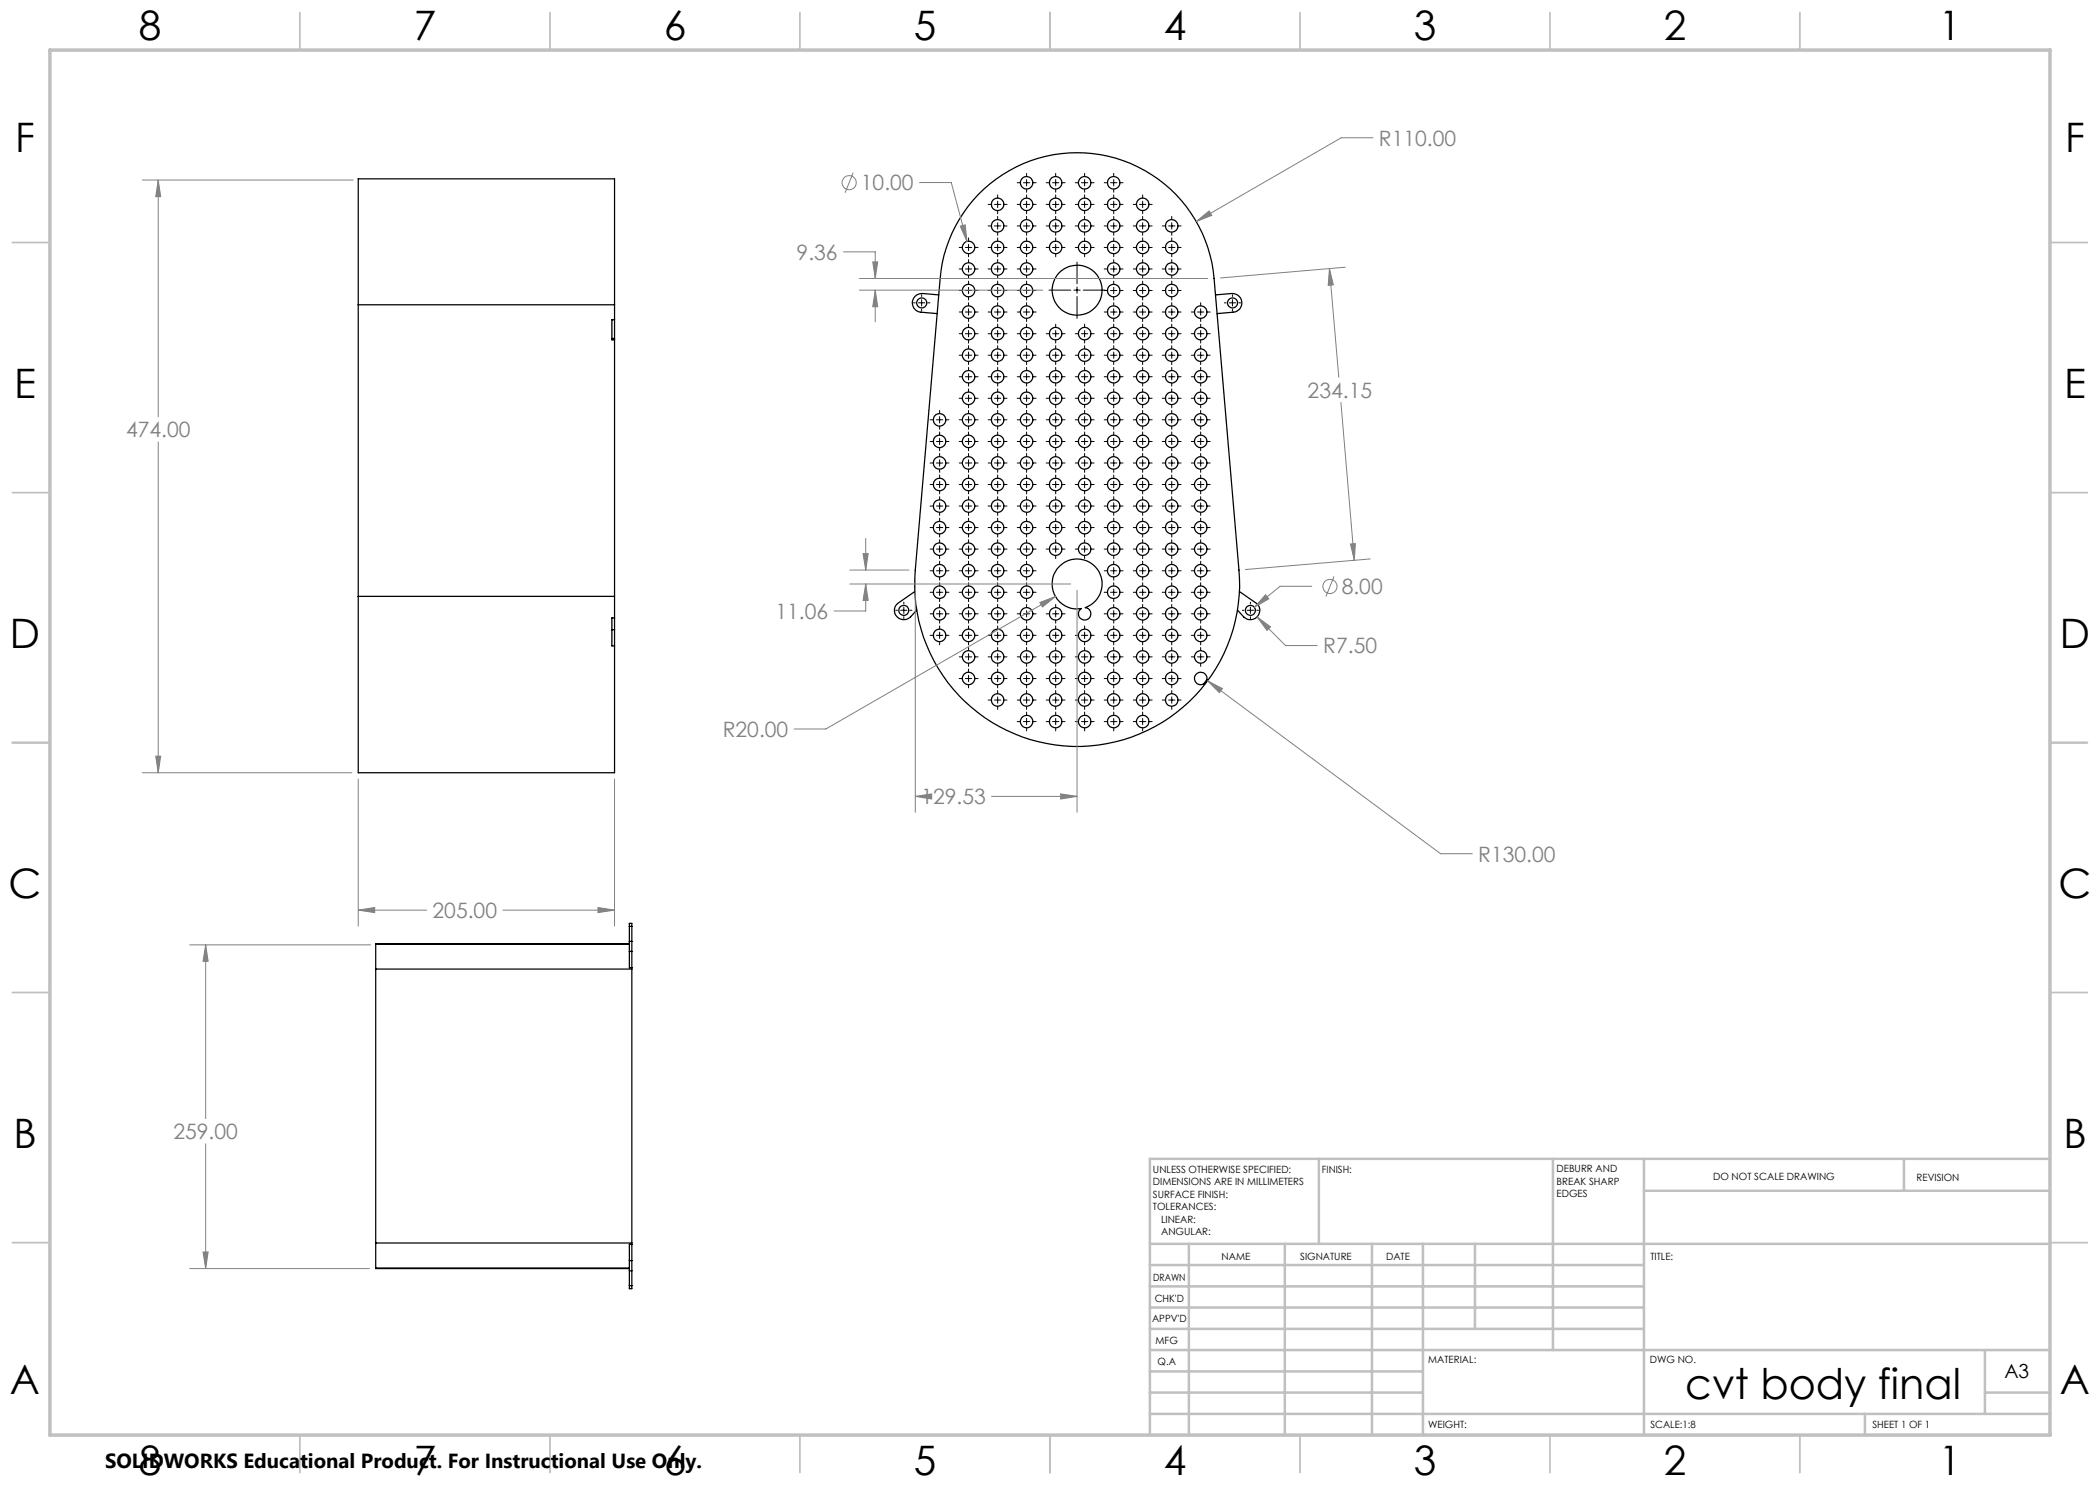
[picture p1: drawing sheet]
<svg xmlns="http://www.w3.org/2000/svg" width="420mm" height="297mm" viewBox="0 0 420 297" stroke-linecap="round" stroke-linejoin="round" font-family="sans-serif">
<g fill="none" stroke="#000" stroke-width=".25">
<path d="M195.7 38.9a27.5 27.5 0 0 1 29-6.8 27.5 27.5 0 0 1 18.1 23.6l5 58.3a32.5 32.5 0 0 1-32.4 35.3 32.5 32.5 0 0 1-32.3-35.3l4.9-58.3a27.5 27.5 0 0 1 7.7-16.8zM187.7 59l-3.2-.3a1.88 1.88 0 0 0-2 1.7 1.88 1.88 0 0 0 1.7 2l3.2 .3M243.1 59l3.2-.3a1.88 1.88 0 0 1 2.1 1.7 1.88 1.88 0 0 1-1.7 2l-3.3 .3M71.6 61v-25.2h51.3v25.2M71.6 61h51.3M71.6 61v58.3M122.4 67.7v.3h.5M122.4 67.7h.5M122.9 64h-.5v3.7M122.9 64v3.7M122.9 61v3M122.9 67.7v51.6"/>
<path d="M71.6 119.3v35.2h51.3v-25.3M71.6 119.3h51.3M122.9 119.3v4.3M183 118.3l-3.5 2.4a1.87 1.87 0 0 0-.1 2.7 1.87 1.87 0 0 0 2.7 0l1.2-1.4M211.9 113.2a5 5 0 0 1 7.8 1 5 5 0 0 1-2.6 7.3 1.25 1.25 0 0 1 .9 1.8 1.25 1.25 0 0 1-1.9 .4 1.25 1.25 0 0 1 .2-2 5 5 0 0 1-5.3-2.6 5 5 0 0 1 .9-5.9zM247.9 118.3l3.5 2.4a1.87 1.87 0 0 1 0 2.7 1.87 1.87 0 0 1-2.7 0l-1.2-1.4M122.4 125.9v3.3h.5M122.4 125.9h.5M122.9 125.9v3.3M122.9 123.6h-.5v2.3M122.9 123.6v2.3M239.4 134.7a1.24 1.24 0 0 1 2 1 1.24 1.24 0 0 1-2 1 1.26 1.26 0 0 1 0-2z"/>
<path d="M75.1 193.8v54.8M75.1 193.8h51.3M75.1 188.8v5M75.1 188.8h50.8M125.9 188.3v2M125.9 188.7h-50.8v.1M125.9 185.3v-.6h.5v.6M125.9 188.3h.5M125.9 190.3v3.2h.5M125.9 190.3h.5M125.9 185.3v3M125.9 185.3h.5"/>
<path d="M126.4 193.8v54.8M126.4 188.3v2M126.4 185.3v3M126.4 190.3v3.5M75.1 248.6v5.1h50.8M75.1 248.6h51.3M75.1 253.6h50.8M125.9 252.1v2.1M125.9 257.1v.6h.5v-.6M125.9 254.2h.5M125.9 252.1h.5M125.9 254.2v2.9"/>
<path d="M125.9 257.1h.5M126.4 252.1v2.1M126.4 248.6v3.5M126.4 254.2v2.9M126.4 248.9h-.5v3.2"/>
<circle cx="205.3" cy="36.6" r="1.26"/>
<circle cx="211.1" cy="36.6" r="1.26"/>
<circle cx="216.9" cy="36.6" r="1.26"/>
<circle cx="222.7" cy="36.6" r="1.26"/>
<circle cx="193.7" cy="58.1" r="1.26"/>
<circle cx="193.7" cy="53.8" r="1.25"/>
<circle cx="193.7" cy="49.5" r="1.25"/>
<circle cx="199.5" cy="58.1" r="1.26"/>
<circle cx="199.5" cy="53.8" r="1.25"/>
<circle cx="199.5" cy="49.5" r="1.25"/>
<circle cx="199.5" cy="40.9" r="1.25"/>
<circle cx="199.5" cy="45.2" r="1.25"/>
<circle cx="205.3" cy="58.1" r="1.26"/>
<circle cx="205.3" cy="53.8" r="1.25"/>
<circle cx="205.3" cy="49.5" r="1.25"/>
<circle cx="205.3" cy="45.2" r="1.25"/>
<circle cx="205.3" cy="40.9" r="1.25"/>
<circle cx="211.1" cy="49.5" r="1.25"/>
<circle cx="211.1" cy="40.9" r="1.25"/>
<circle cx="211.1" cy="45.2" r="1.25"/>
<circle cx="215.4" cy="58.1" r="5"/>
<circle cx="216.9" cy="45.2" r="1.25"/>
<circle cx="216.9" cy="49.5" r="1.25"/>
<circle cx="216.9" cy="40.9" r="1.25"/>
<circle cx="222.7" cy="58.1" r="1.26"/>
<circle cx="222.7" cy="53.8" r="1.25"/>
<circle cx="222.7" cy="40.9" r="1.25"/>
<circle cx="222.7" cy="49.5" r="1.25"/>
<circle cx="222.7" cy="45.2" r="1.25"/>
<circle cx="228.5" cy="58.1" r="1.26"/>
<circle cx="228.5" cy="53.8" r="1.25"/>
<circle cx="228.5" cy="45.2" r="1.25"/>
<circle cx="228.5" cy="49.5" r="1.25"/>
<circle cx="228.5" cy="40.9" r="1.25"/>
<circle cx="234.3" cy="58.1" r="1.26"/>
<circle cx="234.3" cy="53.8" r="1.25"/>
<circle cx="234.3" cy="49.5" r="1.25"/>
<circle cx="234.3" cy="45.2" r="1.25"/>
<circle cx="184.3" cy="60.6" r="1"/>
<circle cx="193.7" cy="62.4" r="1.26"/>
<circle cx="193.7" cy="79.7" r="1.26"/>
<circle cx="193.7" cy="71" r="1.25"/>
<circle cx="193.7" cy="75.3" r="1.25"/>
<circle cx="193.7" cy="66.7" r="1.25"/>
<circle cx="199.5" cy="62.4" r="1.26"/>
<circle cx="199.5" cy="79.7" r="1.26"/>
<circle cx="199.5" cy="71" r="1.25"/>
<circle cx="199.5" cy="75.3" r="1.25"/>
<circle cx="199.5" cy="66.7" r="1.25"/>
<circle cx="205.3" cy="62.4" r="1.26"/>
<circle cx="205.3" cy="79.7" r="1.26"/>
<circle cx="205.3" cy="75.3" r="1.25"/>
<circle cx="205.3" cy="71" r="1.25"/>
<circle cx="205.3" cy="66.7" r="1.25"/>
<circle cx="211.1" cy="79.7" r="1.26"/>
<circle cx="211.1" cy="75.3" r="1.25"/>
<circle cx="211.1" cy="71" r="1.25"/>
<circle cx="211.1" cy="66.7" r="1.25"/>
<circle cx="216.9" cy="79.7" r="1.26"/>
<circle cx="216.9" cy="75.3" r="1.25"/>
<circle cx="216.9" cy="71" r="1.25"/>
<circle cx="216.9" cy="66.7" r="1.25"/>
<circle cx="222.7" cy="62.4" r="1.26"/>
<circle cx="222.7" cy="79.7" r="1.26"/>
<circle cx="222.7" cy="71" r="1.25"/>
<circle cx="222.7" cy="75.3" r="1.25"/>
<circle cx="222.7" cy="66.7" r="1.25"/>
<circle cx="228.5" cy="62.4" r="1.26"/>
<circle cx="228.5" cy="79.7" r="1.26"/>
<circle cx="228.5" cy="71" r="1.25"/>
<circle cx="228.5" cy="75.3" r="1.25"/>
<circle cx="228.5" cy="66.7" r="1.25"/>
<circle cx="234.3" cy="62.4" r="1.26"/>
<circle cx="234.3" cy="79.7" r="1.26"/>
<circle cx="234.3" cy="75.3" r="1.25"/>
<circle cx="234.3" cy="71" r="1.25"/>
<circle cx="234.3" cy="66.7" r="1.25"/>
<circle cx="240.1" cy="62.4" r="1.26"/>
<circle cx="240.1" cy="79.7" r="1.26"/>
<circle cx="240.2" cy="75.3" r="1.25"/>
<circle cx="240.2" cy="71" r="1.25"/>
<circle cx="240.2" cy="66.7" r="1.25"/>
<circle cx="246.5" cy="60.6" r="1"/>
<circle cx="187.9" cy="84" r="1.26"/>
<circle cx="187.9" cy="92.6" r="1.25"/>
<circle cx="187.9" cy="88.3" r="1.25"/>
<circle cx="187.9" cy="96.9" r="1.25"/>
<circle cx="193.7" cy="84" r="1.26"/>
<circle cx="193.7" cy="92.6" r="1.25"/>
<circle cx="193.7" cy="88.3" r="1.25"/>
<circle cx="193.7" cy="96.9" r="1.25"/>
<circle cx="199.5" cy="84" r="1.26"/>
<circle cx="199.5" cy="92.6" r="1.25"/>
<circle cx="199.5" cy="88.3" r="1.25"/>
<circle cx="199.5" cy="96.9" r="1.25"/>
<circle cx="205.3" cy="84" r="1.26"/>
<circle cx="205.3" cy="92.6" r="1.25"/>
<circle cx="205.3" cy="88.3" r="1.25"/>
<circle cx="205.3" cy="96.9" r="1.25"/>
<circle cx="211.1" cy="84" r="1.26"/>
<circle cx="211.1" cy="92.6" r="1.25"/>
<circle cx="211.1" cy="88.3" r="1.25"/>
<circle cx="211.1" cy="96.9" r="1.25"/>
<circle cx="216.9" cy="84" r="1.26"/>
<circle cx="216.9" cy="92.6" r="1.25"/>
<circle cx="216.9" cy="88.3" r="1.25"/>
<circle cx="216.9" cy="96.9" r="1.25"/>
<circle cx="222.7" cy="84" r="1.26"/>
<circle cx="222.7" cy="92.6" r="1.25"/>
<circle cx="222.7" cy="88.3" r="1.25"/>
<circle cx="222.7" cy="96.9" r="1.25"/>
<circle cx="228.5" cy="84" r="1.26"/>
<circle cx="228.5" cy="92.6" r="1.25"/>
<circle cx="228.5" cy="88.3" r="1.25"/>
<circle cx="228.5" cy="96.9" r="1.25"/>
<circle cx="234.3" cy="84" r="1.26"/>
<circle cx="234.3" cy="92.6" r="1.25"/>
<circle cx="234.3" cy="88.3" r="1.25"/>
<circle cx="234.3" cy="96.9" r="1.25"/>
<circle cx="240.1" cy="84" r="1.26"/>
<circle cx="240.2" cy="92.6" r="1.25"/>
<circle cx="240.2" cy="88.3" r="1.25"/>
<circle cx="240.2" cy="96.9" r="1.25"/>
<circle cx="187.9" cy="105.5" r="1.26"/>
<circle cx="187.9" cy="109.8" r="1.26"/>
<circle cx="187.9" cy="118.4" r="1.25"/>
<circle cx="187.9" cy="114.1" r="1.25"/>
<circle cx="187.9" cy="101.2" r="1.25"/>
<circle cx="193.7" cy="109.8" r="1.26"/>
<circle cx="193.7" cy="105.5" r="1.26"/>
<circle cx="193.7" cy="118.5" r="1.25"/>
<circle cx="193.7" cy="101.2" r="1.25"/>
<circle cx="193.7" cy="114.2" r="1.25"/>
<circle cx="199.5" cy="105.5" r="1.26"/>
<circle cx="199.5" cy="109.8" r="1.26"/>
<circle cx="199.5" cy="118.4" r="1.25"/>
<circle cx="199.5" cy="101.2" r="1.25"/>
<circle cx="199.5" cy="114.1" r="1.25"/>
<circle cx="205.3" cy="105.5" r="1.26"/>
<circle cx="205.3" cy="109.8" r="1.26"/>
<circle cx="205.3" cy="118.5" r="1.25"/>
<circle cx="205.3" cy="114.2" r="1.25"/>
<circle cx="205.3" cy="101.2" r="1.25"/>
<circle cx="211.1" cy="105.5" r="1.26"/>
<circle cx="211.1" cy="109.8" r="1.26"/>
<circle cx="211.1" cy="101.2" r="1.25"/>
<circle cx="216.9" cy="109.8" r="1.26"/>
<circle cx="216.9" cy="105.5" r="1.26"/>
<circle cx="216.9" cy="101.2" r="1.25"/>
<circle cx="222.7" cy="105.5" r="1.26"/>
<circle cx="222.7" cy="109.8" r="1.26"/>
<circle cx="222.7" cy="118.4" r="1.25"/>
<circle cx="222.7" cy="114.1" r="1.25"/>
<circle cx="222.7" cy="101.2" r="1.25"/>
<circle cx="228.5" cy="105.5" r="1.26"/>
<circle cx="228.5" cy="109.8" r="1.26"/>
<circle cx="228.5" cy="118.5" r="1.25"/>
<circle cx="228.5" cy="114.2" r="1.25"/>
<circle cx="228.5" cy="101.2" r="1.25"/>
<circle cx="234.3" cy="109.8" r="1.26"/>
<circle cx="234.3" cy="105.5" r="1.26"/>
<circle cx="234.3" cy="118.4" r="1.25"/>
<circle cx="234.3" cy="114.1" r="1.25"/>
<circle cx="234.3" cy="101.2" r="1.25"/>
<circle cx="240.1" cy="105.5" r="1.26"/>
<circle cx="240.1" cy="109.8" r="1.26"/>
<circle cx="240.2" cy="118.5" r="1.25"/>
<circle cx="240.2" cy="114.2" r="1.25"/>
<circle cx="240.2" cy="101.2" r="1.25"/>
<circle cx="180.8" cy="122.1" r=".99"/>
<circle cx="187.9" cy="127.1" r="1.26"/>
<circle cx="187.9" cy="122.8" r="1.25"/>
<circle cx="193.7" cy="127.1" r="1.26"/>
<circle cx="193.7" cy="131.4" r="1.26"/>
<circle cx="193.7" cy="135.7" r="1.25"/>
<circle cx="193.7" cy="122.8" r="1.25"/>
<circle cx="199.5" cy="127.1" r="1.26"/>
<circle cx="199.5" cy="131.4" r="1.26"/>
<circle cx="199.5" cy="135.7" r="1.25"/>
<circle cx="199.5" cy="122.8" r="1.25"/>
<circle cx="205.3" cy="127.1" r="1.26"/>
<circle cx="205.3" cy="131.4" r="1.26"/>
<circle cx="205.3" cy="135.7" r="1.25"/>
<circle cx="205.3" cy="122.8" r="1.25"/>
<circle cx="211.1" cy="127.1" r="1.26"/>
<circle cx="211.1" cy="131.4" r="1.26"/>
<circle cx="211.1" cy="135.7" r="1.25"/>
<circle cx="211.1" cy="122.8" r="1.25"/>
<circle cx="216.9" cy="127.1" r="1.26"/>
<circle cx="216.9" cy="131.4" r="1.26"/>
<circle cx="216.9" cy="135.7" r="1.25"/>
<circle cx="222.7" cy="127.1" r="1.26"/>
<circle cx="222.7" cy="131.4" r="1.26"/>
<circle cx="222.7" cy="135.7" r="1.25"/>
<circle cx="222.7" cy="122.8" r="1.25"/>
<circle cx="228.5" cy="127.1" r="1.26"/>
<circle cx="228.5" cy="131.4" r="1.26"/>
<circle cx="228.5" cy="135.7" r="1.25"/>
<circle cx="228.5" cy="122.8" r="1.25"/>
<circle cx="234.3" cy="127.1" r="1.26"/>
<circle cx="234.3" cy="131.4" r="1.26"/>
<circle cx="234.3" cy="135.7" r="1.25"/>
<circle cx="234.3" cy="122.8" r="1.25"/>
<circle cx="240.1" cy="127.1" r="1.26"/>
<circle cx="240.1" cy="131.4" r="1.26"/>
<circle cx="240.2" cy="122.8" r="1.25"/>
<circle cx="250.1" cy="122.1" r=".99"/>
<circle cx="199.5" cy="140" r="1.25"/>
<circle cx="205.3" cy="144.3" r="1.25"/>
<circle cx="205.3" cy="140" r="1.25"/>
<circle cx="211.1" cy="144.3" r="1.25"/>
<circle cx="211.1" cy="140" r="1.25"/>
<circle cx="216.9" cy="144.3" r="1.25"/>
<circle cx="216.9" cy="140" r="1.25"/>
<circle cx="222.7" cy="144.3" r="1.25"/>
<circle cx="222.7" cy="140" r="1.25"/>
<circle cx="228.5" cy="144.3" r="1.25"/>
<circle cx="228.5" cy="140" r="1.25"/>
<circle cx="234.3" cy="140" r="1.25"/>
</g>
<g fill="none" stroke="#808080" stroke-width=".2">
<path d="M28.5 36h42.1M31.6 36l.5 3.3h-.9zM31.6 36v47.4M170.6 34.5l-1.6 4.1M183.9 36.5h6.4l3.1 11.8M274.6 27.5h-6.3l-29 16.8M168.7 50.4h6.3v5.3M171.9 58h36.6M171.9 55.7h69.6M174.6 52.4h.9l-.5 3.3zM175 58l.5 3.3h-.9zM175 58v6.4"/>
<path d="M192.1 45.2l.9-.2 .4 3.3zM239.3 44.3l2.5-2.1 .6 .9zM265.9 53.7l.8 3.3-1.1 .1zM265.9 53.7l1.9 21.8M269.1 53.4l-25 2.2M31.6 88.4v66.1M268.2 80.5l2.7 31.5M170 114h11.8M170 116.8h44.1M172.6 110.7h1l-.5 3.3zM173.1 116.8l.5 3.3h-1zM173.1 116.8v5.4h-6.3"/>
<path d="M173.1 107.7v6.3M183.1 115.3v47.2M211.1 119.3l-45.9 26.5h-6.4M215.4 118.1v44.4M253.1 119l.7 .8-2.9 1.7zM262.4 117.3h-6.4l-5.1 4.2M266.8 115.3l-1.6 4M270.1 108.8l1-.1-.2 3.3zM274 111.8l-24.9 2.1M208 120.5l3.1-1.2-2.6 2.1zM241.5 136.2l3 1.5-.6 .8zM241.5 136.2l46.6 34.5h6.4"/>
<path d="M251.4 123.4l2.7 2-.7 .7zM251.4 123.4l5.7 5.7h6.4M28.5 154.5h41.9M31.2 151.2h.9l-.5 3.3zM71.6 155.8v29.4M122.9 155.8v29.4M183.1 159.3l3.2-.5v1zM183.1 159.3h.1M198.3 159.3h17.1M212.1 158.8l3.3 .5-3.3 .5zM38 189h36.1M41.1 189l.5 3.3h-1z"/>
<path d="M41.1 189v34.7M71.6 182l3.3-.5v1zM71.6 182h13.7M100.6 182h22.3M119.6 181.5l3.3 .5-3.3 .5zM41.1 228.8v24.9M38 253.7h35.9M40.6 250.4h1l-.5 3.3z"/>
<circle cx="169.8" cy="36.5" r="1.42"/>
<circle cx="266" cy="117.3" r="1.42"/>
</g>
<g fill="none" stroke="#000" stroke-width=".2">
<path d="M199.5 39v.6M203.4 36.5h.6M204.7 36.5h1.3M205.3 34.7v.6M205.3 35.9v1.3M205.3 37.8v.6M205.3 39v.6M206.6 36.5h.6M209.2 36.5h.7M210.5 36.5h1.3M211.1 34.7v.6M211.1 35.9v1.3"/>
<path d="M211.1 37.8v.6M211.1 39v.6M212.4 36.5h.6M215.1 36.5h.6M216.3 36.5h1.3M216.9 34.7v.6M216.9 35.9v1.3M216.9 37.8v.6M216.9 39v.6M218.2 36.5h.6M220.8 36.5h.7M222.1 36.5h1.3"/>
<path d="M222.7 34.7v.6M222.7 35.9v1.3M222.7 37.8v.6M222.7 39v.6M224 36.5h.6M228.5 39v.6M184.3 58.9v.4M184.3 59.9v1.3M191.8 58.1h.6M191.8 53.8h.6M191.8 49.5h.6M193.1 58.1h1.2"/>
<path d="M193.1 53.8h1.2M193.1 49.5h1.2M193.7 47.6v.6M193.7 48.9v1.2M193.7 50.8v.6M193.7 51.9v.6M193.7 53.2v1.2M193.7 55.1v.6M193.7 56.2v.6M193.7 57.5v1.2M193.7 59.4v.6M195 58.1h.6"/>
<path d="M195 53.8h.6M195 49.5h.6M197.6 58.1h.7M197.6 53.8h.7M197.6 40.9h.7M197.6 49.5h.7M197.6 45.2h.7M198.9 58.1h1.3M198.9 53.8h1.3M198.9 40.9h1.3M198.9 49.5h1.3M198.9 45.2h1.3"/>
<path d="M199.5 40.2v1.3M199.5 42.2v.6M199.5 43.3v.6M199.5 44.6v1.2M199.5 46.5v.6M199.5 47.6v.6M199.5 48.9v1.2M199.5 50.8v.6M199.5 51.9v.6M199.5 53.2v1.2M199.5 55.1v.6M199.5 56.2v.6"/>
<path d="M199.5 57.5v1.2M199.5 59.4v.6M200.8 58.1h.6M200.8 53.8h.6M200.8 40.9h.6M200.8 49.5h.6M200.8 45.2h.6M203.4 58.1h.6M203.4 53.8h.6M203.4 40.9h.6M203.4 49.5h.6M203.4 45.2h.6"/>
<path d="M204.7 58.1h1.3M204.7 53.8h1.3M204.7 40.9h1.3M204.7 49.5h1.3M204.7 45.2h1.3M205.3 40.2v1.3M205.3 42.2v.6M205.3 43.3v.6M205.3 44.6v1.2M205.3 46.5v.6M205.3 47.6v.6M205.3 48.9v1.2"/>
<path d="M205.3 50.8v.6M205.3 51.9v.6M205.3 53.2v1.2M205.3 55.1v.6M205.3 56.2v.6M205.3 57.5v1.2M205.3 59.4v.6M206.6 58.1h.6M206.6 53.8h.6M206.6 40.9h.6M206.6 49.5h.6M206.6 45.2h.6"/>
<path d="M209.2 40.9h.7M209.2 49.5h.7M209.2 45.2h.7M209.8 58h4.3M210.5 40.9h1.3M210.5 49.5h1.3M210.5 45.2h1.3M211.1 40.2v1.3M211.1 42.2v.6M211.1 43.3v.6M211.1 44.6v1.2M211.1 46.5v.6"/>
<path d="M211.1 47.6v.6M211.1 48.9v1.2M211.1 50.8v.6M212.4 40.9h.6M212.4 49.5h.6M212.4 45.2h.6M214.8 58h1.2M215.1 40.9h.6M215.1 49.5h.6M215.1 45.2h.6M215.4 52.4v4.4M215.4 57.4v1.3"/>
<path d="M215.4 59.3v4.4M216.3 40.9h1.3M216.3 49.5h1.3M216.3 45.2h1.3M216.7 58h4.4M216.9 40.2v1.3M216.9 42.2v.6M216.9 43.3v.6M216.9 44.6v1.2M216.9 46.5v.6M216.9 47.6v.6M216.9 48.9v1.2"/>
<path d="M216.9 50.8v.6M218.2 40.9h.6M218.2 49.5h.6M218.2 45.2h.6M220.8 58.1h.7M220.8 53.8h.7M220.8 40.9h.7M220.8 49.5h.7M220.8 45.2h.7M222.1 58.1h1.3M222.1 53.8h1.3M222.1 40.9h1.3"/>
<path d="M222.1 49.5h1.3M222.1 45.2h1.3M222.7 40.2v1.3M222.7 42.2v.6M222.7 43.3v.6M222.7 44.6v1.2M222.7 46.5v.6M222.7 47.6v.6M222.7 48.9v1.2M222.7 50.8v.6M222.7 51.9v.6M222.7 53.2v1.2"/>
<path d="M222.7 55.1v.6M222.7 56.2v.6M222.7 57.5v1.2M222.7 59.4v.6M224 58.1h.6M224 53.8h.6M224 40.9h.6M224 49.5h.6M224 45.2h.6M226.7 58.1h.6M226.7 53.8h.6M226.7 40.9h.6"/>
<path d="M226.7 49.5h.6M226.7 45.2h.6M227.9 58.1h1.3M227.9 53.8h1.3M227.9 40.9h1.3M227.9 49.5h1.3M227.9 45.2h1.3M228.5 40.2v1.3M228.5 42.2v.6M228.5 43.3v.6M228.5 44.6v1.2M228.5 46.5v.6"/>
<path d="M228.5 47.6v.6M228.5 48.9v1.2M228.5 50.8v.6M228.5 51.9v.6M228.5 53.2v1.2M228.5 55.1v.6M228.5 56.2v.6M228.5 57.5v1.2M228.5 59.4v.6M229.8 58.1h.6M229.8 53.8h.6M229.8 40.9h.6"/>
<path d="M229.8 49.5h.6M229.8 45.2h.6M232.4 58.1h.7M232.4 53.8h.7M232.4 49.5h.7M232.4 45.2h.7M233.7 58.1h1.3M233.7 53.8h1.3M233.7 49.5h1.3M233.7 45.2h1.3M234.4 43.3v.6M234.4 44.6v1.2"/>
<path d="M234.4 46.5v.6M234.4 47.6v.6M234.4 48.9v1.2M234.4 50.8v.6M234.4 51.9v.6M234.4 53.2v1.2M234.4 55.1v.6M234.4 56.2v.6M234.4 57.5v1.2M234.4 59.4v.6M235.6 58.1h.6M235.6 53.8h.6"/>
<path d="M235.6 49.5h.6M235.6 45.2h.6M246.5 58.9v.4M246.5 59.9v1.3M182.7 60.6h.4M183.7 60.6h1.3M184.3 61.8v.4M185.6 60.6h.4M191.8 79.7h.6M191.8 75.3h.6M191.8 71h.6M191.8 62.4h.6"/>
<path d="M191.8 66.7h.6M193.1 79.7h1.2M193.1 75.3h1.2M193.1 71h1.2M193.1 62.4h1.2M193.1 66.7h1.2M193.7 60.5v.6M193.7 61.8v1.2M193.7 63.7v.6M193.7 64.8v.7M193.7 66.1v1.3M193.7 68v.6"/>
<path d="M193.7 69.1v.7M193.7 70.4v1.3M193.7 72.3v.6M193.7 73.5v.6M193.7 74.7v1.3M193.7 76.6v.6M193.7 77.8v.6M193.7 79v1.3M195 79.7h.6M195 75.3h.6M195 71h.6M195 62.4h.6"/>
<path d="M195 66.7h.6M197.6 79.7h.7M197.6 75.3h.7M197.6 71h.7M197.6 62.4h.7M197.6 66.7h.7M198.9 79.7h1.3M198.9 75.3h1.3M198.9 71h1.3M198.9 62.4h1.3M198.9 66.7h1.3M199.5 60.5v.6"/>
<path d="M199.5 61.8v1.2M199.5 63.7v.6M199.5 64.8v.7M199.5 66.1v1.3M199.5 68v.6M199.5 69.1v.7M199.5 70.4v1.3M199.5 72.3v.6M199.5 73.5v.6M199.5 74.7v1.3M199.5 76.6v.6M199.5 77.8v.6"/>
<path d="M199.5 79v1.3M200.8 79.7h.6M200.8 75.3h.6M200.8 71h.6M200.8 62.4h.6M200.8 66.7h.6M203.4 79.7h.6M203.4 75.3h.6M203.4 71h.6M203.4 62.4h.6M203.4 66.7h.6M204.7 79.7h1.3"/>
<path d="M204.7 75.3h1.3M204.7 71h1.3M204.7 62.4h1.3M204.7 66.7h1.3M205.3 60.5v.6M205.3 61.8v1.2M205.3 63.7v.6M205.3 64.8v.7M205.3 66.1v1.3M205.3 68v.6M205.3 69.1v.7M205.3 70.4v1.3"/>
<path d="M205.3 72.3v.6M205.3 73.5v.6M205.3 74.7v1.3M205.3 76.6v.6M205.3 77.8v.6M205.3 79v1.3M206.6 79.7h.6M206.6 75.3h.6M206.6 71h.6M206.6 62.4h.6M206.6 66.7h.6M209.2 79.7h.7"/>
<path d="M209.2 75.3h.7M209.2 71h.7M209.2 66.7h.7M210.5 79.7h1.3M210.5 75.3h1.3M210.5 71h1.3M210.5 66.7h1.3M211.1 64.8v.7M211.1 66.1v1.3M211.1 68v.6M211.1 69.1v.7M211.1 70.4v1.3"/>
<path d="M211.1 72.3v.6M211.1 73.5v.6M211.1 74.7v1.3M211.1 76.6v.6M211.1 77.8v.6M211.1 79v1.3M212.4 79.7h.6M212.4 75.3h.6M212.4 71h.6M212.4 66.7h.6M215.1 79.7h.6M215.1 75.3h.6"/>
<path d="M215.1 71h.6M215.1 66.7h.6M216.3 79.7h1.3M216.3 75.3h1.3M216.3 71h1.3M216.3 66.7h1.3M216.9 64.8v.7M216.9 66.1v1.3M216.9 68v.6M216.9 69.1v.7M216.9 70.4v1.3M216.9 72.3v.6"/>
<path d="M216.9 73.5v.6M216.9 74.7v1.3M216.9 76.6v.6M216.9 77.8v.6M216.9 79v1.3M218.2 79.7h.6M218.2 75.3h.6M218.2 71h.6M218.2 66.7h.6M220.8 79.7h.7M220.8 75.3h.7M220.8 71h.7"/>
<path d="M220.8 62.4h.7M220.8 66.7h.7M222.1 79.7h1.3M222.1 75.3h1.3M222.1 71h1.3M222.1 62.4h1.3M222.1 66.7h1.3M222.7 60.5v.6M222.7 61.8v1.2M222.7 63.7v.6M222.7 64.8v.7M222.7 66.1v1.3"/>
<path d="M222.7 68v.6M222.7 69.1v.7M222.7 70.4v1.3M222.7 72.3v.6M222.7 73.5v.6M222.7 74.7v1.3M222.7 76.6v.6M222.7 77.8v.6M222.7 79v1.3M224 79.7h.6M224 75.3h.6M224 71h.6"/>
<path d="M224 62.4h.6M224 66.7h.6M226.7 79.7h.6M226.7 75.3h.6M226.7 71h.6M226.7 62.4h.6M226.7 66.7h.6M227.9 79.7h1.3M227.9 75.3h1.3M227.9 71h1.3M227.9 62.4h1.3M227.9 66.7h1.3"/>
<path d="M228.5 60.5v.6M228.5 61.8v1.2M228.5 63.7v.6M228.5 64.8v.7M228.5 66.1v1.3M228.5 68v.6M228.5 69.1v.7M228.5 70.4v1.3M228.5 72.3v.6M228.5 73.5v.6M228.5 74.7v1.3M228.5 76.6v.6"/>
<path d="M228.5 77.8v.6M228.5 79v1.3M229.8 79.7h.6M229.8 75.3h.6M229.8 71h.6M229.8 62.4h.6M229.8 66.7h.6M232.4 79.7h.7M232.4 75.3h.7M232.4 71h.7M232.4 62.4h.7M232.4 66.7h.7"/>
<path d="M233.7 79.7h1.3M233.7 75.3h1.3M233.7 71h1.3M233.7 62.4h1.3M233.7 66.7h1.3M234.4 60.5v.6M234.4 61.8v1.2M234.4 63.7v.6M234.4 64.8v.7M234.4 66.1v1.3M234.4 68v.6M234.4 69.1v.7"/>
<path d="M234.4 70.4v1.3M234.4 72.3v.6M234.4 73.5v.6M234.4 74.7v1.3M234.4 76.6v.6M234.4 77.8v.6M234.4 79v1.3M235.6 79.7h.6M235.6 75.3h.6M235.6 71h.6M235.6 62.4h.6M235.6 66.7h.6"/>
<path d="M238.3 79.7h.6M238.3 75.3h.6M238.3 71h.6M238.3 62.4h.6M238.3 66.7h.6M239.5 79.7h1.3M239.5 75.3h1.3M239.5 71h1.3M239.5 62.4h1.3M239.5 66.7h1.3M240.1 60.5v.6M240.1 61.8v1.2"/>
<path d="M240.1 63.7v.6M240.1 64.8v.7M240.1 66.1v1.3M240.1 68v.6M240.1 69.1v.7M240.1 70.4v1.3M240.1 72.3v.6M240.1 73.5v.6M240.1 74.7v1.3M240.1 76.6v.6M240.1 77.8v.6M240.1 79v1.3"/>
<path d="M241.4 79.7h.6M241.4 75.3h.6M241.4 71h.6M241.4 62.4h.6M241.4 66.7h.6M244.9 60.6h.3M245.9 60.6h1.2M246.5 61.8v.4M247.8 60.6h.3M186 84h.7M186 96.9h.7M186 92.6h.7"/>
<path d="M186 88.3h.7M187.3 84h1.3M187.3 96.9h1.3M187.3 92.6h1.3M187.3 88.3h1.3M187.9 82.1v.6M187.9 83.3v1.3M187.9 85.2v.7M187.9 86.4v.6M187.9 87.7v1.2M187.9 89.6v.6M187.9 90.7v.6"/>
<path d="M187.9 92v1.2M187.9 93.9v.6M187.9 95v.6M187.9 96.3v1.2M187.9 98.2v.6M187.9 99.3v.6M189.2 84h.6M189.2 96.9h.6M189.2 92.6h.6M189.2 88.3h.6M191.8 84h.6M191.8 96.9h.6"/>
<path d="M191.8 92.6h.6M191.8 88.3h.6M193.1 84h1.2M193.1 96.9h1.2M193.1 92.6h1.2M193.1 88.3h1.2M193.7 80.9v.7M193.7 82.1v.6M193.7 83.3v1.3M193.7 85.2v.7M193.7 86.4v.6M193.7 87.7v1.2"/>
<path d="M193.7 89.6v.6M193.7 90.7v.6M193.7 92v1.2M193.7 93.9v.6M193.7 95v.6M193.7 96.3v1.2M193.7 98.2v.6M193.7 99.3v.6M195 84h.6M195 96.9h.6M195 92.6h.6M195 88.3h.6"/>
<path d="M197.6 84h.7M197.6 96.9h.7M197.6 92.6h.7M197.6 88.3h.7M198.9 84h1.3M198.9 96.9h1.3M198.9 92.6h1.3M198.9 88.3h1.3M199.5 80.9v.7M199.5 82.1v.6M199.5 83.3v1.3M199.5 85.2v.7"/>
<path d="M199.5 86.4v.6M199.5 87.7v1.2M199.5 89.6v.6M199.5 90.7v.6M199.5 92v1.2M199.5 93.9v.6M199.5 95v.6M199.5 96.3v1.2M199.5 98.2v.6M199.5 99.3v.6M200.8 84h.6M200.8 96.9h.6"/>
<path d="M200.8 92.6h.6M200.8 88.3h.6M203.4 84h.6M203.4 96.9h.6M203.4 92.6h.6M203.4 88.3h.6M204.7 84h1.3M204.7 96.9h1.3M204.7 92.6h1.3M204.7 88.3h1.3M205.3 80.9v.7M205.3 82.1v.6"/>
<path d="M205.3 83.3v1.3M205.3 85.2v.7M205.3 86.4v.6M205.3 87.7v1.2M205.3 89.6v.6M205.3 90.7v.6M205.3 92v1.2M205.3 93.9v.6M205.3 95v.6M205.3 96.3v1.2M205.3 98.2v.6M205.3 99.3v.6"/>
<path d="M206.6 84h.6M206.6 96.9h.6M206.6 92.6h.6M206.6 88.3h.6M209.2 84h.7M209.2 96.9h.7M209.2 92.6h.7M209.2 88.3h.7M210.5 84h1.3M210.5 96.9h1.3M210.5 92.6h1.3M210.5 88.3h1.3"/>
<path d="M211.1 80.9v.7M211.1 82.1v.6M211.1 83.3v1.3M211.1 85.2v.7M211.1 86.4v.6M211.1 87.7v1.2M211.1 89.6v.6M211.1 90.7v.6M211.1 92v1.2M211.1 93.9v.6M211.1 95v.6M211.1 96.3v1.2"/>
<path d="M211.1 98.2v.6M211.1 99.3v.6M212.4 84h.6M212.4 96.9h.6M212.4 92.6h.6M212.4 88.3h.6M215.1 84h.6M215.1 96.9h.6M215.1 92.6h.6M215.1 88.3h.6M216.3 84h1.3M216.3 96.9h1.3"/>
<path d="M216.3 92.6h1.3M216.3 88.3h1.3M216.9 80.9v.7M216.9 82.1v.6M216.9 83.3v1.3M216.9 85.2v.7M216.9 86.4v.6M216.9 87.7v1.2M216.9 89.6v.6M216.9 90.7v.6M216.9 92v1.2M216.9 93.9v.6"/>
<path d="M216.9 95v.6M216.9 96.3v1.2M216.9 98.2v.6M216.9 99.3v.6M218.2 84h.6M218.2 96.9h.6M218.2 92.6h.6M218.2 88.3h.6M220.8 84h.7M220.8 96.9h.7M220.8 92.6h.7M220.8 88.3h.7"/>
<path d="M222.1 84h1.3M222.1 96.9h1.3M222.1 92.6h1.3M222.1 88.3h1.3M222.7 80.9v.7M222.7 82.1v.6M222.7 83.3v1.3M222.7 85.2v.7M222.7 86.4v.6M222.7 87.7v1.2M222.7 89.6v.6M222.7 90.7v.6"/>
<path d="M222.7 92v1.2M222.7 93.9v.6M222.7 95v.6M222.7 96.3v1.2M222.7 98.2v.6M222.7 99.3v.6M224 84h.6M224 96.9h.6M224 92.6h.6M224 88.3h.6M226.7 84h.6M226.7 96.9h.6"/>
<path d="M226.7 92.6h.6M226.7 88.3h.6M227.9 84h1.3M227.9 96.9h1.3M227.9 92.6h1.3M227.9 88.3h1.3M228.5 80.9v.7M228.5 82.1v.6M228.5 83.3v1.3M228.5 85.2v.7M228.5 86.4v.6M228.5 87.7v1.2"/>
<path d="M228.5 89.6v.6M228.5 90.7v.6M228.5 92v1.2M228.5 93.9v.6M228.5 95v.6M228.5 96.3v1.2M228.5 98.2v.6M228.5 99.3v.6M229.8 84h.6M229.8 96.9h.6M229.8 92.6h.6M229.8 88.3h.6"/>
<path d="M232.4 84h.7M232.4 96.9h.7M232.4 92.6h.7M232.4 88.3h.7M233.7 84h1.3M233.7 96.9h1.3M233.7 92.6h1.3M233.7 88.3h1.3M234.4 80.9v.7M234.4 82.1v.6M234.4 83.3v1.3M234.4 85.2v.7"/>
<path d="M234.4 86.4v.6M234.4 87.7v1.2M234.4 89.6v.6M234.4 90.7v.6M234.4 92v1.2M234.4 93.9v.6M234.4 95v.6M234.4 96.3v1.2M234.4 98.2v.6M234.4 99.3v.6M235.6 84h.6M235.6 96.9h.6"/>
<path d="M235.6 92.6h.6M235.6 88.3h.6M238.3 84h.6M238.3 96.9h.6M238.3 92.6h.6M238.3 88.3h.6M239.5 84h1.3M239.5 96.9h1.3M239.5 92.6h1.3M239.5 88.3h1.3M240.1 80.9v.7M240.1 82.1v.6"/>
<path d="M240.1 83.3v1.3M240.1 85.2v.7M240.1 86.4v.6M240.1 87.7v1.2M240.1 89.6v.6M240.1 90.7v.6M240.1 92v1.2M240.1 93.9v.6M240.1 95v.6M240.1 96.3v1.2M240.1 98.2v.6M240.1 99.3v.6"/>
<path d="M241.4 84h.6M241.4 96.9h.6M241.4 92.6h.6M241.4 88.3h.6M186 118.5h.7M186 109.8h.7M186 105.5h.7M186 101.2h.7M186 114.2h.7M187.3 118.5h1.3M187.3 109.8h1.3M187.3 105.5h1.3"/>
<path d="M187.3 101.2h1.3M187.3 114.2h1.3M187.9 100.6v1.2M187.9 102.5v.6M187.9 103.6v.6M187.9 104.9v1.2M187.9 106.8v.6M187.9 107.9v.6M187.9 109.2v1.3M187.9 111.1v.6M187.9 112.3v.6M187.9 113.5v1.3"/>
<path d="M187.9 115.4v.6M187.9 116.6v.6M187.9 117.8v1.3M187.9 119.7v.6M189.2 118.5h.6M189.2 109.8h.6M189.2 105.5h.6M189.2 101.2h.6M189.2 114.2h.6M191.8 118.5h.6M191.8 109.8h.6M191.8 105.5h.6"/>
<path d="M191.8 101.2h.6M191.8 114.2h.6M193.1 118.5h1.2M193.1 109.8h1.2M193.1 105.5h1.2M193.1 101.2h1.2M193.1 114.2h1.2M193.7 100.6v1.2M193.7 102.5v.6M193.7 103.6v.6M193.7 104.9v1.2M193.7 106.8v.6"/>
<path d="M193.7 107.9v.6M193.7 109.2v1.3M193.7 111.1v.6M193.7 112.3v.6M193.7 113.5v1.3M193.7 115.4v.6M193.7 116.6v.6M193.7 117.8v1.3M193.7 119.7v.6M195 118.5h.6M195 109.8h.6M195 105.5h.6"/>
<path d="M195 101.2h.6M195 114.2h.6M197.6 118.5h.7M197.6 109.8h.7M197.6 105.5h.7M197.6 101.2h.7M197.6 114.2h.7M198.9 118.5h1.3M198.9 109.8h1.3M198.9 105.5h1.3M198.9 101.2h1.3M198.9 114.2h1.3"/>
<path d="M199.5 100.6v1.2M199.5 102.5v.6M199.5 103.6v.6M199.5 104.9v1.2M199.5 106.8v.6M199.5 107.9v.6M199.5 109.2v1.3M199.5 111.1v.6M199.5 112.3v.6M199.5 113.5v1.3M199.5 115.4v.6M199.5 116.6v.6"/>
<path d="M199.5 117.8v1.3M199.5 119.7v.6M200.8 118.5h.6M200.8 109.8h.6M200.8 105.5h.6M200.8 101.2h.6M200.8 114.2h.6M203.4 118.5h.6M203.4 109.8h.6M203.4 105.5h.6M203.4 101.2h.6M203.4 114.2h.6"/>
<path d="M204.7 118.5h1.3M204.7 109.8h1.3M204.7 105.5h1.3M204.7 101.2h1.3M204.7 114.2h1.3M205.3 100.6v1.2M205.3 102.5v.6M205.3 103.6v.6M205.3 104.9v1.2M205.3 106.8v.6M205.3 107.9v.6M205.3 109.2v1.3"/>
<path d="M205.3 111.1v.6M205.3 112.3v.6M205.3 113.5v1.3M205.3 115.4v.6M205.3 116.6v.6M205.3 117.8v1.3M205.3 119.7v.6M206.6 118.5h.6M206.6 109.8h.6M206.6 105.5h.6M206.6 101.2h.6M206.6 114.2h.6"/>
<path d="M209.2 109.8h.7M209.2 105.5h.7M209.2 101.2h.7M210.5 109.8h1.3M210.5 105.5h1.3M210.5 101.2h1.3M211.1 100.6v1.2M211.1 102.5v.6M211.1 103.6v.6M211.1 104.9v1.2M211.1 106.8v.6M211.1 107.9v.6"/>
<path d="M211.1 109.2v1.3M211.1 111.1v.6M212.4 109.8h.6M212.4 105.5h.6M212.4 101.2h.6M215.1 109.8h.6M215.1 105.5h.6M215.1 101.2h.6M216.3 109.8h1.3M216.3 105.5h1.3M216.3 101.2h1.3M216.9 100.6v1.2"/>
<path d="M216.9 102.5v.6M216.9 103.6v.6M216.9 104.9v1.2M216.9 106.8v.6M216.9 107.9v.6M216.9 109.2v1.3M216.9 111.1v.6M218.2 109.8h.6M218.2 105.5h.6M218.2 101.2h.6M220.8 118.5h.7M220.8 109.8h.7"/>
<path d="M220.8 105.5h.7M220.8 101.2h.7M220.8 114.2h.7M222.1 118.5h1.3M222.1 109.8h1.3M222.1 105.5h1.3M222.1 101.2h1.3M222.1 114.2h1.3M222.7 100.6v1.2M222.7 102.5v.6M222.7 103.6v.6M222.7 104.9v1.2"/>
<path d="M222.7 106.8v.6M222.7 107.9v.6M222.7 109.2v1.3M222.7 111.1v.6M222.7 112.3v.6M222.7 113.5v1.3M222.7 115.4v.6M222.7 116.6v.6M222.7 117.8v1.3M222.7 119.7v.6M224 118.5h.6M224 109.8h.6"/>
<path d="M224 105.5h.6M224 101.2h.6M224 114.2h.6M226.7 118.5h.6M226.7 109.8h.6M226.7 105.5h.6M226.7 101.2h.6M226.7 114.2h.6M227.9 118.5h1.3M227.9 109.8h1.3M227.9 105.5h1.3M227.9 101.2h1.3"/>
<path d="M227.9 114.2h1.3M228.5 100.6v1.2M228.5 102.5v.6M228.5 103.6v.6M228.5 104.9v1.2M228.5 106.8v.6M228.5 107.9v.6M228.5 109.2v1.3M228.5 111.1v.6M228.5 112.3v.6M228.5 113.5v1.3M228.5 115.4v.6"/>
<path d="M228.5 116.6v.6M228.5 117.8v1.3M228.5 119.7v.6M229.8 118.5h.6M229.8 109.8h.6M229.8 105.5h.6M229.8 101.2h.6M229.8 114.2h.6M232.4 118.5h.7M232.4 109.8h.7M232.4 105.5h.7M232.4 101.2h.7"/>
<path d="M232.4 114.2h.7M233.7 118.5h1.3M233.7 109.8h1.3M233.7 105.5h1.3M233.7 101.2h1.3M233.7 114.2h1.3M234.4 100.6v1.2M234.4 102.5v.6M234.4 103.6v.6M234.4 104.9v1.2M234.4 106.8v.6M234.4 107.9v.6"/>
<path d="M234.4 109.2v1.3M234.4 111.1v.6M234.4 112.3v.6M234.4 113.5v1.3M234.4 115.4v.6M234.4 116.6v.6M234.4 117.8v1.3M234.4 119.7v.6M235.6 118.5h.6M235.6 109.8h.6M235.6 105.5h.6M235.6 101.2h.6"/>
<path d="M235.6 114.2h.6M238.3 118.5h.6M238.3 109.8h.6M238.3 105.5h.6M238.3 101.2h.6M238.3 114.2h.6M239.5 118.5h1.3M239.5 109.8h1.3M239.5 105.5h1.3M239.5 101.2h1.3M239.5 114.2h1.3M240.1 100.6v1.2"/>
<path d="M240.1 102.5v.6M240.1 103.6v.6M240.1 104.9v1.2M240.1 106.8v.6M240.1 107.9v.6M240.1 109.2v1.3M240.1 111.1v.6M240.1 112.3v.6M240.1 113.5v1.3M240.1 115.4v.6M240.1 116.6v.6M240.1 117.8v1.3"/>
<path d="M240.1 119.7v.6M241.4 118.5h.6M241.4 109.8h.6M241.4 105.5h.6M241.4 101.2h.6M241.4 114.2h.6M179.1 122.1h.4M180.1 122.1h1.3M180.8 120.4v.4M180.8 121.4v1.3M180.8 123.3v.4M182 122.1h.4"/>
<path d="M186 127.1h.7M186 122.8h.7M187.3 127.1h1.3M187.3 122.8h1.3M187.9 120.9v.6M187.9 122.1v1.3M187.9 124v.6M187.9 125.2v.6M187.9 126.4v1.3M187.9 128.3v.7M189.2 127.1h.6M189.2 122.8h.6"/>
<path d="M191.8 135.7h.6M191.8 127.1h.6M191.8 122.8h.6M191.8 131.4h.6M193.1 135.7h1.2M193.1 127.1h1.2M193.1 122.8h1.2M193.1 131.4h1.2M193.7 120.9v.6M193.7 122.1v1.3M193.7 124v.6M193.7 125.2v.6"/>
<path d="M193.7 126.4v1.3M193.7 128.3v.7M193.7 129.5v.6M193.7 130.7v1.3M193.7 132.6v.7M193.7 133.8v.6M193.7 135.1v1.2M193.7 137v.6M195 135.7h.6M195 127.1h.6M195 122.8h.6M195 131.4h.6"/>
<path d="M197.6 135.7h.7M197.6 127.1h.7M197.6 122.8h.7M197.6 131.4h.7M198.9 135.7h1.3M198.9 127.1h1.3M198.9 122.8h1.3M198.9 131.4h1.3M199.5 120.9v.6M199.5 122.1v1.3M199.5 124v.6M199.5 125.2v.6"/>
<path d="M199.5 126.4v1.3M199.5 128.3v.7M199.5 129.5v.6M199.5 130.7v1.3M199.5 132.6v.7M199.5 133.8v.6M199.5 135.1v1.2M199.5 137v.6M199.5 138.1v.6M199.5 139.4v1.2M200.8 135.7h.6M200.8 127.1h.6"/>
<path d="M200.8 122.8h.6M200.8 131.4h.6M203.4 135.7h.6M203.4 127.1h.6M203.4 122.8h.6M203.4 131.4h.6M204.7 135.7h1.3M204.7 127.1h1.3M204.7 122.8h1.3M204.7 131.4h1.3M205.3 120.9v.6M205.3 122.1v1.3"/>
<path d="M205.3 124v.6M205.3 125.2v.6M205.3 126.4v1.3M205.3 128.3v.7M205.3 129.5v.6M205.3 130.7v1.3M205.3 132.6v.7M205.3 133.8v.6M205.3 135.1v1.2M205.3 137v.6M205.3 138.1v.6M205.3 139.4v1.2"/>
<path d="M206.6 135.7h.6M206.6 127.1h.6M206.6 122.8h.6M206.6 131.4h.6M209.2 135.7h.7M209.2 127.1h.7M209.2 122.8h.7M209.2 131.4h.7M210.5 135.7h1.3M210.5 127.1h1.3M210.5 122.8h1.3M210.5 131.4h1.3"/>
<path d="M211.1 120.9v.6M211.1 122.1v1.3M211.1 124v.6M211.1 125.2v.6M211.1 126.4v1.3M211.1 128.3v.7M211.1 129.5v.6M211.1 130.7v1.3M211.1 132.6v.7M211.1 133.8v.6M211.1 135.1v1.2M211.1 137v.6"/>
<path d="M211.1 138.1v.6M211.1 139.4v1.2M212.4 135.7h.6M212.4 127.1h.6M212.4 122.8h.6M212.4 131.4h.6M215.1 135.7h.6M215.1 127.1h.6M215.1 131.4h.6M216.3 135.7h1.3M216.3 127.1h1.3M216.3 131.4h1.3"/>
<path d="M216.9 125.2v.6M216.9 126.4v1.3M216.9 128.3v.7M216.9 129.5v.6M216.9 130.7v1.3M216.9 132.6v.7M216.9 133.8v.6M216.9 135.1v1.2M216.9 137v.6M216.9 138.1v.6M216.9 139.4v1.2M218.2 135.7h.6"/>
<path d="M218.2 127.1h.6M218.2 131.4h.6M220.8 135.7h.7M220.8 127.1h.7M220.8 122.8h.7M220.8 131.4h.7M222.1 135.7h1.3M222.1 127.1h1.3M222.1 122.8h1.3M222.1 131.4h1.3M222.7 120.9v.6M222.7 122.1v1.3"/>
<path d="M222.7 124v.6M222.7 125.2v.6M222.7 126.4v1.3M222.7 128.3v.7M222.7 129.5v.6M222.7 130.7v1.3M222.7 132.6v.7M222.7 133.8v.6M222.7 135.1v1.2M222.7 137v.6M222.7 138.1v.6M222.7 139.4v1.2"/>
<path d="M224 135.7h.6M224 127.1h.6M224 122.8h.6M224 131.4h.6M226.7 135.7h.6M226.7 127.1h.6M226.7 122.8h.6M226.7 131.4h.6M227.9 135.7h1.3M227.9 127.1h1.3M227.9 122.8h1.3M227.9 131.4h1.3"/>
<path d="M228.5 120.9v.6M228.5 122.1v1.3M228.5 124v.6M228.5 125.2v.6M228.5 126.4v1.3M228.5 128.3v.7M228.5 129.5v.6M228.5 130.7v1.3M228.5 132.6v.7M228.5 133.8v.6M228.5 135.1v1.2M228.5 137v.6"/>
<path d="M228.5 138.1v.6M228.5 139.4v1.2M229.8 135.7h.6M229.8 127.1h.6M229.8 122.8h.6M229.8 131.4h.6M232.4 135.7h.7M232.4 127.1h.7M232.4 122.8h.7M232.4 131.4h.7M233.7 135.7h1.3M233.7 127.1h1.3"/>
<path d="M233.7 122.8h1.3M233.7 131.4h1.3M234.4 120.9v.6M234.4 122.1v1.3M234.4 124v.6M234.4 125.2v.6M234.4 126.4v1.3M234.4 128.3v.7M234.4 129.5v.6M234.4 130.7v1.3M234.4 132.6v.7M234.4 133.8v.6"/>
<path d="M234.4 135.1v1.2M234.4 137v.6M234.4 138.1v.6M234.4 139.4v1.2M235.6 135.7h.6M235.6 127.1h.6M235.6 122.8h.6M235.6 131.4h.6M238.3 127.1h.6M238.3 122.8h.6M238.3 131.4h.6M239.5 127.1h1.3"/>
<path d="M239.5 122.8h1.3M239.5 131.4h1.3M240.1 120.9v.6M240.1 122.1v1.3M240.1 124v.6M240.1 125.2v.6M240.1 126.4v1.3M240.1 128.3v.7M240.1 129.5v.6M240.1 130.7v1.3M240.1 132.6v.7M241.4 127.1h.6"/>
<path d="M241.4 122.8h.6M241.4 131.4h.6M248.5 122.1h.3M249.4 122.1h1.3M250.1 120.4v.4M250.1 121.4v1.3M250.1 123.3v.4M251.4 122.1h.3M197.6 140h.7M198.9 140h1.3M199.5 141.3v.6M200.8 140h.6"/>
<path d="M203.4 140h.6M203.4 144.3h.6M204.7 140h1.3M204.7 144.3h1.3M205.3 141.3v.6M205.3 142.4v.6M205.3 143.7v1.3M205.3 145.6v.6M206.6 140h.6M206.6 144.3h.6M209.2 140h.7M209.2 144.3h.7"/>
<path d="M210.5 140h1.3M210.5 144.3h1.3M211.1 141.3v.6M211.1 142.4v.6M211.1 143.7v1.3M211.1 145.6v.6M212.4 140h.6M212.4 144.3h.6M215.1 140h.6M215.1 144.3h.6M216.3 140h1.3M216.3 144.3h1.3"/>
<path d="M216.9 141.3v.6M216.9 142.4v.6M216.9 143.7v1.3M216.9 145.6v.6M218.2 140h.6M218.2 144.3h.6M220.8 140h.7M220.8 144.3h.7M222.1 140h1.3M222.1 144.3h1.3M222.7 141.3v.6M222.7 142.4v.6"/>
<path d="M222.7 143.7v1.3M222.7 145.6v.6M224 140h.6M224 144.3h.6M226.7 140h.6M226.7 144.3h.6M227.9 140h1.3M227.9 144.3h1.3M228.5 141.3v.6M228.5 142.4v.6M228.5 143.7v1.3M228.5 145.6v.6"/>
<path d="M229.8 140h.6M229.8 144.3h.6M232.4 140h.7M233.7 140h1.3M234.4 141.3v.6M235.6 140h.6"/>
</g>
<g fill="none" stroke="#c0c0c0" stroke-width=".35">
<path d="M60 2.5v7.5M110 2.5v7.5M160 2.5v7.5M210 2.5v7.5M260 2.5v7.5M310 2.5v7.5M360 2.5v7.5M2.5 48.5h7.5M410 48.5h7.5M2.5 98.5h7.5M410 98.5h7.5M2.5 148.5h7.5"/>
<path d="M410 148.5h7.5M2.5 198.5h7.5M410 198.5h7.5M2.5 248.5h7.5M410 248.5h7.5M60 287v7.5M110 287v7.5M160 287v7.5M210 287v7.5M260 287v7.5M310 287v7.5M360 287v7.5"/>
</g>
<g fill="none" stroke="#c0c0c0" stroke-width=".5">
<path d="M263.8 231.8v17M310.6 231.8v38.2M328.8 231.8v55.2M328.8 238.2h81.2M380.8 231.8v6.4M410 231.8h-180v55.2M230 248.8h180M230 257.3h98.8M230 253h98.8M237.8 248.8v38.2M257 248.8v38.2M274.4 248.8v38.2"/>
<path d="M284.6 248.8v38.2M295 248.8v17M230 265.8h98.8M230 261.5h98.8M230 278.5h54.6M230 274.3h54.6M230 270h180M397 278.5h13M397 270v12.8M230 282.8h180M373 282.8v4.2"/>
</g>
<path d="M10 10h400v277h-400z" fill="none" stroke="#c0c0c0" stroke-width=".7"/>
<path d="M31.6 36l.5 3.3h-.9zM31.2 151.2h.9l-.5 3.3zM71.6 182l3.3-.5v1zM119.6 181.5l3.3 .5-3.3 .5zM239.3 44.3l3.1-1.2-.6-.9zM270.1 108.8l1-.1-.2 3.3zM265.9 53.7l.8 3.3-1.1 .1zM241.5 136.2l2.4 2.3 .6-.8zM208 120.5l.5 .9 2.6-2.1zM251.4 123.4l2 2.7 .7-.7zM253.1 119l-2.2 2.5 2.9-1.7zM192.1 45.2l1.3 3.1-.4-3.3zM175 58l.5 3.3h-.9zM174.6 52.4h.9l-.5 3.3zM212.1 158.8l3.3 .5-3.3 .5zM183.1 159.3l3.2-.5v1zM172.6 110.7h1l-.5 3.3zM173.1 116.8l.5 3.3h-1zM41.1 189l.5 3.3h-1zM40.6 250.4h1l-.5 3.3z" fill="#808080"/>
<text font-size="8.5" x="337" y="279.7">cvt body final</text>
<g font-size="8.1">
<text x="27.7" y="8">8</text>
<text x="82.7" y="8">7</text>
<text x="132.7" y="8">6</text>
<text x="182.7" y="8">5</text>
<text x="232.7" y="8">4</text>
<text x="282.7" y="8">3</text>
<text x="332.7" y="8">2</text>
<text x="387.7" y="8">1</text>
<text x="3" y="30.4">F</text>
<text x="413" y="30.4">F</text>
<text x="2.8" y="79.6">E</text>
<text x="412.8" y="79.6">E</text>
<text x="2" y="129.6">D</text>
<text x="412" y="129.6">D</text>
<text x="1.7" y="179.6">C</text>
<text x="411.7" y="179.6">C</text>
<text x="2.7" y="229.6">B</text>
<text x="412.7" y="229.6">B</text>
<text x="2" y="278.9">A</text>
<text x="412" y="278.9">A</text>
<text x="27.7" y="295">8</text>
<text x="82.7" y="295">7</text>
<text x="132.7" y="295">6</text>
<text x="182.7" y="295">5</text>
<text x="232.7" y="295">4</text>
<text x="282.7" y="295">3</text>
<text x="332.7" y="295">2</text>
<text x="387.7" y="295">1</text>
</g>
<g font-size="4.2" fill="#808080">
<text x="275.8" y="29.1">R110.00</text>
<text x="172.2" y="38.1">10.00</text>
<text x="159.3" y="52">9.36</text>
<text x="261.5" y="79.6">234.15</text>
<text x="25.2" y="87.4">474.00</text>
<text x="268.3" y="118.8">8.00</text>
<text x="155.1" y="123.8">11.06</text>
<text x="264.7" y="130.7">R7.50</text>
<text x="144.5" y="147.4">R20.00</text>
<text x="184.3" y="160.9">129.53</text>
<text x="295.7" y="172.3">R130.00</text>
<text x="86.5" y="183.6">205.00</text>
<text x="34.7" y="227.8">259.00</text>
</g>
<text font-size="4.1" x="21" y="293.7">SOLIDWORKS Educational Product. For Instructional Use Only.</text>
<text font-size="3.9" x="400.9" y="275.5">A3</text>
<g font-size="2">
<text x="230.6" y="234.6">UNLESS OTHERWISE SPECIFIED:</text>
<text x="230.6" y="237.1">DIMENSIONS ARE IN MILLIMETERS</text>
<text x="230.6" y="239.6">SURFACE FINISH:</text>
<text x="264.4" y="234.6">FINISH:</text>
<text x="311.3" y="234.5">DEBURR AND</text>
<text x="311.3" y="237">BREAK SHARP</text>
<text x="311.3" y="239.5">EDGES</text>
<text x="342.6" y="236">DO NOT SCALE DRAWING</text>
<text x="383.3" y="236.2">REVISION</text>
<text x="230.6" y="242.1">TOLERANCES:</text>
<text x="232.2" y="244.6">LINEAR:</text>
<text x="232.2" y="247.1">ANGULAR:</text>
<text x="244.3" y="252">NAME</text>
<text x="260" y="251.9">SIGNATURE</text>
<text x="277.2" y="251.9">DATE</text>
<text x="330.1" y="251.9">TITLE:</text>
<text x="230.6" y="256.1">DRAWN</text>
<text x="230.9" y="260.3">CHK'D</text>
<text x="230.4" y="264.4">APPV'D</text>
<text x="231.1" y="268.8">MFG</text>
<text x="231.5" y="273">Q.A</text>
<text x="285.6" y="272.5">MATERIAL:</text>
<text x="330" y="272.5">DWG NO.</text>
<text x="285.6" y="285.5">WEIGHT:</text>
<text x="330.1" y="285.6">SCALE:1:8</text>
<text x="374.5" y="285.6">SHEET 1 OF 1</text>
</g>
</svg>
